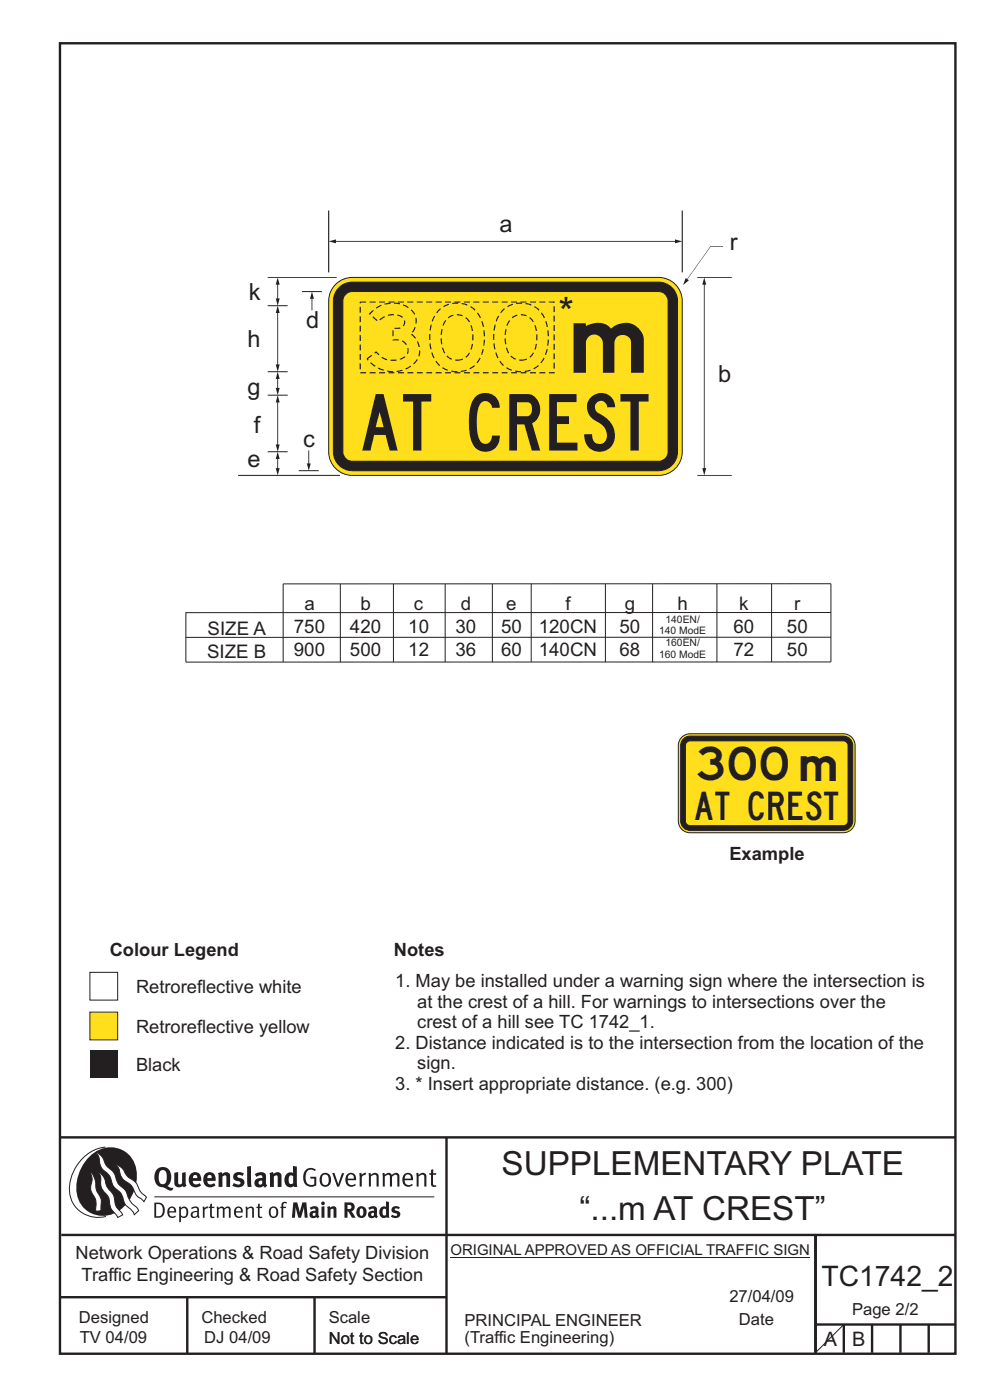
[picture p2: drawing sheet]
<svg xmlns="http://www.w3.org/2000/svg" width="210mm" height="297mm" viewBox="0 0 210 297" stroke-linecap="round" stroke-linejoin="round" font-family="sans-serif">
<g fill="none" stroke="#231f20" stroke-width=".51">
<path d="M12.7 9.2h190v278h-190zM12.7 241.3h190M94.7 241.4v45.8M12.7 275.2h82M13 262h189.7M39.7 275.2v12M66.7 275.2v12M173 262.1v24.9M173 281h29.7M179 281v6M185 281v6M191 281v6"/>
<path d="M197 281v6"/>
</g>
<path d="M19.1 206.3h5.9v5.9h-5.9z" fill-rule="evenodd" fill="#fff" stroke="#231f20" stroke-width=".21"/>
<path d="M19.1 222.9h5.9v5.9h-5.9z" fill-rule="evenodd" fill="#231f20"/>
<g fill="#ffdf1b" stroke="#231f20" stroke-width=".21">
<path d="M19.1 214.7h5.9v5.9h-5.9z" fill-rule="evenodd"/>
<path d="M144.8 156.2l1-.5h.6h32.5a2.51 2.51 0 0 1 2.5 2.5v16a2.51 2.51 0 0 1-2.5 2.5h-32.5a2.51 2.51 0 0 1-2.5-2.5v-16a2.5 2.5 0 0 1 .9-2z" fill-rule="evenodd"/>
</g>
<path d="M145 156.8l.9-.6h.5h32.5a2.01 2.01 0 0 1 2 2v16a2.01 2.01 0 0 1-2 2h-32.5a2.01 2.01 0 0 1-2-2v-16l.1-.6z" fill-rule="evenodd" fill="#231f20" stroke="#231f20" stroke-width=".21"/>
<path d="M145.7 157.5l.7-.3h32.5a1.01 1.01 0 0 1 1 1v16a1.01 1.01 0 0 1-1 1h-32.5a1.01 1.01 0 0 1-1-1v-16z" fill-rule="evenodd" fill="#ffdf1b" stroke="#231f20" stroke-width=".21"/>
<g fill="none" stroke="#231f20" stroke-width=".21">
<path d="M39.4 129.9v10.6l136.9-.1v-16.6l-116.2 .1v16.6M72.2 123.9v16.6M83.5 123.9v16.6M94.4 123.9v16.6M104.4 123.9v16.6M112.7 123.8v16.6M128.4 123.9v16.6M138.4 123.9v16.6M152.1 123.9v16.6M163.7 123.9v16.6M176.3 135.2h-136.9M176.3 129.9l-136.9 .1"/>
<path d="M179 281l-6 6"/>
</g>
<path d="M71.5 60a5 5 0 0 1 3.2-1.1h65a5 5 0 0 1 5 5v32a5 5 0 0 1-5 5h-65a5 5 0 0 1-5-5v-32a5 5 0 0 1 1.8-3.9z" fill-rule="evenodd" fill="#ffdf1b" stroke="#231f20" stroke-width=".21"/>
<path d="M71.9 61a4 4 0 0 1 2.8-1.1h65a4 4 0 0 1 4 4v32a4 4 0 0 1-4 4h-65a4 4 0 0 1-4-4v-32a4 4 0 0 1 1.2-2.9z" fill-rule="evenodd" fill="#231f20" stroke="#231f20" stroke-width=".21"/>
<path d="M73.3 62.4l.9-.5h.5h65a2.01 2.01 0 0 1 2 2v32a2.01 2.01 0 0 1-2 2h-65a2.01 2.01 0 0 1-2-2v-32l.1-.6z" fill-rule="evenodd" fill="#ffdf1b" stroke="#231f20" stroke-width=".21"/>
<path d="M69.7 44.7v13.1" fill="none" stroke="#231f20" stroke-width=".21"/>
<path d="M143.2 50.8l1.5 .4-1.5 .4zM71.3 51.1h71.9v.2h-71.9zM69.7 51.2l1.6-.4v.8z" fill="#231f20"/>
<path d="M56.8 58.9h14.6" fill="none" stroke="#231f20" stroke-width=".33"/>
<path d="M144.7 44.7v13.1" fill="none" stroke="#231f20" stroke-width=".21"/>
<g fill="#231f20">
<path d="M150.7 52.3h2.7v.1h-2.7zM150.7 52.3l-4.9 7zM145.5 59l.6 .5-1.2 1z"/>
<path d="M149.4 58.9l.4 1.5h-.8zM149.3 60.4h.2v38.9h-.2zM149 99.3h.8l-.4 1.6z"/>
</g>
<path d="M147.9 58.9h7.3M147.9 100.9h7.3" fill="none" stroke="#231f20" stroke-width=".24"/>
<path d="M76.4 64.1h41.1v15h-41.1z" fill="none" stroke="#231f20" stroke-width=".25" stroke-dasharray="1.2 .8" stroke-linecap="butt"/>
<path d="M50.5 100.9h21.6" fill="none" stroke="#231f20" stroke-width=".21"/>
<path d="M58.5 99.3h.8l-.4 1.6zM58.8 97.4h.2v1.9h-.2zM58.9 95.8l.4 1.6h-.8z" fill="#231f20"/>
<path d="M56.8 78.9h4.2" fill="none" stroke="#231f20" stroke-width=".21"/>
<path d="M66.1 63.4h.2v2.4h-.2zM66.2 61.9l.4 1.5h-.8z" fill="#231f20"/>
<path d="M63.4 99.9h4.2" fill="none" stroke="#231f20" stroke-width=".21"/>
<path d="M65.4 95.5h.2v2.8h-.2zM65.1 98.3h.8l-.4 1.6z" fill="#231f20"/>
<path d="M64.1 61.9h4.2" fill="none" stroke="#231f20" stroke-width=".21"/>
<g fill="#231f20">
<path d="M58.5 63.3h.8l-.4 1.6zM58.8 60.4h.2v2.9h-.2zM58.9 58.9l.4 1.5h-.8z"/>
<path d="M58.9 83.8l.4 1.6h-.8zM58.8 85.4h.2v8.9h-.2zM58.5 94.3h.8l-.4 1.5z"/>
</g>
<path d="M56.8 64.9h4.2M56.8 95.8h4.2M56.8 83.8h4.2" fill="none" stroke="#231f20" stroke-width=".21"/>
<g fill="#231f20">
<path d="M58.9 64.9l.4 1.5h-.8zM58.8 66.4h.2v10.9h-.2zM58.5 77.3h.8l-.4 1.6z"/>
<path d="M58.5 82.3h.8l-.4 1.5zM58.8 80.4h.2v1.9h-.2zM58.9 78.9l.4 1.5h-.8z"/>
</g>
<g fill="#231f20">
<path d="M64.9 248.1a1.61 1.61 0 0 1 2.1 .1l-.2 .2a1.17 1.17 0 0 0-1.4-.1 1.17 1.17 0 0 0-.6 1.2 1.42 1.42 0 0 0 1.2 1.9l.7-.2v-1.2h-.8l-.1-.4h1.3v1.9a1.82 1.82 0 0 1-2.2-.1 1.82 1.82 0 0 1-.6-2.1l.2-.7z" fill-rule="evenodd"/>
<path d="M68.2 249.1a1.77 1.77 0 0 0 .4 2.6 1.39 1.39 0 0 0 1.4-.5 1.39 1.39 0 0 0 .2-1.5 1.19 1.19 0 0 0-2-.6zM68.5 249.3a.83 .83 0 0 1 1 .1 .83 .83 0 0 1 .2 1 .75 .75 0 0 1-.6 1 .75 .75 0 0 1-.8-.8v-.9z" fill-rule="evenodd"/>
<path d="M70.5 248.9l.4-.1 .8 2.4 .8-2.3h.5l-1.1 2.8h-.4z" fill-rule="evenodd"/>
<path d="M73.6 249.2a1.74 1.74 0 0 0 .5 2.5h.9l.5-.3-.2-.3a.89 .89 0 0 1-1.1 .2 .89 .89 0 0 1-.4-.9h1.7a1.15 1.15 0 0 0-.4-1.4 1.15 1.15 0 0 0-1.5 .2zM74 249.4a.67 .67 0 0 1 .8-.1 .67 .67 0 0 1 .3 .7h-1.3z" fill-rule="evenodd"/>
<path d="M76.2 248.9l.4-.1 .1 .5 .5-.4 .5-.1-.2 .5a.61 .61 0 0 0-.8 .6v1.8h-.4z" fill-rule="evenodd"/>
<path d="M78.1 248.9l.5-.1 .1 .5a.89 .89 0 0 1 .9-.5 .89 .89 0 0 1 .7 .8v2.1h-.4v-2.1l-.1-.3-.3-.1-.8 .4v2.1h-.4z" fill-rule="evenodd"/>
<path d="M81.1 248.9l.4-.1 .1 .4a.83 .83 0 0 1 .8-.4 .83 .83 0 0 1 .7 .5 .86 .86 0 0 1 .9-.5 .86 .86 0 0 1 .7 .8v2.1h-.4l-.1-2.3a.5 .5 0 0 0-.8 0l-.2 .2v2.1h-.5v-2.2l-.4-.3-.7 .4v2.1h-.4z" fill-rule="evenodd"/>
<path d="M85.7 249.2a1.74 1.74 0 0 0 .5 2.5h.9l.5-.3-.2-.3a.89 .89 0 0 1-1.1 .2 .89 .89 0 0 1-.4-.9h1.7a1.15 1.15 0 0 0-.5-1.4 1.15 1.15 0 0 0-1.4 .2zM86 249.4a.67 .67 0 0 1 .9-.1 .67 .67 0 0 1 .3 .7h-1.3z" fill-rule="evenodd"/>
<path d="M88.3 248.9l.4-.1 .1 .5a.89 .89 0 0 1 .9-.5 .89 .89 0 0 1 .7 .8v2.1h-.4v-2.1l-.1-.3-.3-.1-.8 .4v2.1h-.4z" fill-rule="evenodd"/>
<path d="M91.5 248.2l.4-.2v.9h.7l-.2 .3h-.5v2.1l.1 .1h.5l.1 .3a.71 .71 0 0 1-1.2-.5v-2h-.3v-.3h.3z" fill-rule="evenodd"/>
<path d="M37 248.8l.8-.2v2a.46 .46 0 0 0 .2 .7 .46 .46 0 0 0 .6-.3v-2.2l.8-.1v2.3l.2 .6-.6 .3-.2-.3a1.03 1.03 0 0 1-1.2 .2 1.03 1.03 0 0 1-.6-1z" fill-rule="evenodd"/>
<path d="M40.4 249.1a1.64 1.64 0 0 0 0 2.3 1.64 1.64 0 0 0 2.3 .1l-.4-.5a.78 .78 0 0 1-.9 .3 .78 .78 0 0 1-.5-.8h1.8a1.37 1.37 0 0 0-.6-1.6 1.37 1.37 0 0 0-1.7 .2zM41 249.4a.48 .48 0 0 1 .7-.1 .48 .48 0 0 1 .2 .6h-1z" fill-rule="evenodd"/>
<path d="M43.5 249.1a1.65 1.65 0 0 0-.2 2 1.65 1.65 0 0 0 1.9 .7l.5-.3-.3-.5a.78 .78 0 0 1-.9 .3 .78 .78 0 0 1-.5-.8h1.8a1.37 1.37 0 0 0-.6-1.6 1.37 1.37 0 0 0-1.7 .2zM44.1 249.4a.48 .48 0 0 1 .6-.1 .48 .48 0 0 1 .2 .6h-.9z" fill-rule="evenodd"/>
<path d="M46.3 248.9l.7-.3 .1 .4a.95 .95 0 0 1 1-.3 .95 .95 0 0 1 .7 .9v2.2h-.8v-2.3l-.3-.2-.5 .3v2.2h-.8z" fill-rule="evenodd"/>
<path d="M49.7 249a1.73 1.73 0 0 1 2-.1l-.2 .6-.6-.2a.42 .42 0 0 0-.6 .3l.2 .2a1.23 1.23 0 0 1 1.4 1 1.47 1.47 0 0 1-2.3 .9l-.3-.1 .3-.6 .7 .3a.47 .47 0 0 0 .7-.3 .87 .87 0 0 0-1-.6l-.4-.2-.1-.4z" fill-rule="evenodd"/>
<path d="M54.1 249.1l.3 .6 .3-.2a.62 .62 0 0 1 .9 0v.4a1.21 1.21 0 0 0-1.3 .3 1.21 1.21 0 0 0-.2 1.4 1.19 1.19 0 0 0 1.7 0l.5 .3 .4-.4-.3-.4v-1.3a.96 .96 0 0 0-1.3-1.1zM55 250.6l.6-.1v.6a.43 .43 0 0 1-.6 .1 .43 .43 0 0 1 0-.6z" fill-rule="evenodd"/>
<path d="M57.2 248.9l.7-.3 .1 .4a.95 .95 0 0 1 1-.3 .95 .95 0 0 1 .7 .9v2.2h-.8v-2.3l-.3-.2-.5 .3v2.2h-.8z" fill-rule="evenodd"/>
<path d="M62.2 247.3v1.6a1.29 1.29 0 0 0-1.4 .1 1.29 1.29 0 0 0-.5 1.3 1.24 1.24 0 0 0 .5 1.4 1.24 1.24 0 0 0 1.5-.1l.1 .2h.7l-.1-4.3zM61.5 249.4h.4l.3 .1v1.5l-.3 .2a.48 .48 0 0 1-.6-.5 1.52 1.52 0 0 1 .2-1.3z" fill-rule="evenodd"/>
<path d="M52.4 247.5l.8-.2 .2 4.5h-.8l-.1-.2z" fill-rule="evenodd"/>
</g>
<path d="M22.4 243.4a9 9 0 0 0-7.4 10.8 6.2 6.2 0 0 0 7.5 3.9M32.7 253.9h59.4" fill="none" stroke="#231f20" stroke-width=".21"/>
<path d="M19.1 245.2a5.7 5.7 0 0 1 6.5-1.4 5.7 5.7 0 0 1 3.4 5.7 8.6 8.6 0 0 1-6.2 8.4 5.7 5.7 0 0 1-6.5-7.1 9.9 9.9 0 0 1 2.8-5.6z" fill-rule="evenodd" fill="#231f20"/>
<path d="M24.4 247.1a3.1 3.1 0 0 1 2.3 2.1l.8 .8a3.2 3.2 0 0 1 2 2.3l.4 .7 1.2 1-.6 .9-.2-.3a3.5 3.5 0 0 1-1.9-2 3.8 3.8 0 0 0-2.1-2.2 3.5 3.5 0 0 1-1-2.3zM20.4 244.5a3.4 3.4 0 0 1 1.9 2.4l.7 .9a3.3 3.3 0 0 1 1.7 2.5 4.4 4.4 0 0 0 1.7 2l.3 .3a6.1 6.1 0 0 0 2.5 3.7l.2 .6-.9 .8a6.1 6.1 0 0 0-1.9-2.2l-.4-.7a3.6 3.6 0 0 0-1.9-2.8l-.6-1.1a3.6 3.6 0 0 0-1.9-2.8 3.7 3.7 0 0 1-.8-2.4zM21 248.7a3.4 3.4 0 0 1 1.5 2.7l.6 .9a3.8 3.8 0 0 1 1.4 3.1l.3 .8 1.2 1.5-1 .6-.5-.8a3.2 3.2 0 0 1-1.3-2.8 4.3 4.3 0 0 0-1.4-2.2 4.7 4.7 0 0 1-.5-2.9zM19.2 248.6a5.1 5.1 0 0 1 1.2 3.7l.3 .7a3.1 3.1 0 0 1 .7 3l.1 .8-1.1 .2-.1-.8a3.5 3.5 0 0 0-.9-3.2 3.6 3.6 0 0 1 .1-2.6z" fill-rule="evenodd" fill="#fff" stroke="#231f20" stroke-width=".21"/>
<g fill="#231f20">
<path d="M33.4 248a2.51 2.51 0 0 0 .4 3.7l.8 .2a2.78 2.78 0 0 0 2 .6l.2-.5h-.6l-.7-.4a2.56 2.56 0 0 0 0-3.8 1.83 1.83 0 0 0-2.1 .2zM34 248.4a.87 .87 0 0 1 1 0 .87 .87 0 0 1 .4 .9v.4a1.17 1.17 0 0 1-.9 1.5h-.3a2.38 2.38 0 0 1-.2-2.8z" fill-rule="evenodd"/>
<path d="M33.1 255.4v2.6a1.12 1.12 0 0 0 1.2-.3 1.12 1.12 0 0 0 .2-1.1l-.1-.6-.3-.4zM32.7 255.1h1.1a1.67 1.67 0 0 1 1.2 1.7 1.67 1.67 0 0 1-1.3 1.5h-1zM36.1 256.4l-.2 .6h1.1a.55 .55 0 0 0-.3-.7 .55 .55 0 0 0-.6 .1zM35.8 256.3a.95 .95 0 0 1 1.2-.2 .95 .95 0 0 1 .4 1.1h-1.5a.72 .72 0 0 0 .4 .8 .72 .72 0 0 0 .9-.1l.1 .2a1.15 1.15 0 0 1-1.5 0 1.15 1.15 0 0 1-.2-1.5zM38.4 256.6v1.2a.7 .7 0 0 0 .9 .1 .7 .7 0 0 0 .2-.9 .61 .61 0 0 0-.4-.7 .61 .61 0 0 0-.7 .3zM38 256l.3-.1 .1 .4a.95 .95 0 0 1 1.2-.1 .95 .95 0 0 1 .3 1.1 .92 .92 0 0 1-.5 1 .92 .92 0 0 1-1-.2v1.1l-.4 .1zM40.9 257.4a.5 .5 0 0 0 .2 .7 .5 .5 0 0 0 .7-.3v-.6zM40.5 256.3a1 1 0 0 1 1.7 .2v1.4l.2 .3-.2 .2-.3-.3a.78 .78 0 0 1-1.4-.1 .78 .78 0 0 1 .8-1.1h.5a.58 .58 0 0 0-.3-.7 .58 .58 0 0 0-.7 .3zM43 256l.3-.1 .1 .4 .3-.3h.5l-.2 .3a.52 .52 0 0 0-.6 .6v1.4h-.4zM44.6 255.4l.4-.1-.1 .7h.6l-.1 .3h-.5v1.5a.35 .35 0 0 0 .6 .3v.2a.57 .57 0 0 1-.6 .1 .57 .57 0 0 1-.3-.5v-1.6h-.3v-.3h.3zM45.9 256l.4-.1 .1 .4 .2-.2a.64 .64 0 0 1 1 .2 .7 .7 0 0 1 .8-.4 .7 .7 0 0 1 .5 .7v1.7h-.4v-1.7l-.2-.3-.7 .3v1.7h-.3v-1.6a.38 .38 0 0 0-.3-.5 .38 .38 0 0 0-.5 .3l-.1 .1v1.7h-.4zM50.2 256.4l-.2 .6h1.1a.55 .55 0 0 0-.2-.7 .55 .55 0 0 0-.7 .1zM49.9 256.3a.95 .95 0 0 1 1.2-.2 .95 .95 0 0 1 .4 1.1h-1.5a.72 .72 0 0 0 .4 .8 .72 .72 0 0 0 .9-.1l.1 .2a1.15 1.15 0 0 1-1.5 0 1.15 1.15 0 0 1-.2-1.5zM52.1 256l.3-.1 .1 .4a.72 .72 0 0 1 .8-.4 .72 .72 0 0 1 .6 .7v1.7h-.4v-1.5a.45 .45 0 0 0-.3-.6 .45 .45 0 0 0-.5 .3l-.2 .1v1.7h-.3zM54.7 255.4l.4-.1v.7h.6l-.1 .3h-.5v1.5a.35 .35 0 0 0 .5 .3v.2a.57 .57 0 0 1-.6 .1 .57 .57 0 0 1-.3-.5v-1.6h-.3v-.3h.3zM57.6 256.4l-.2 .7a.65 .65 0 0 0 .3 .9 .65 .65 0 0 0 .8-.3l.1-.1a.93 .93 0 0 0-.7-1.3zM57.3 256.3a1.12 1.12 0 0 1 1.4 0 1.12 1.12 0 0 1 .2 1.4 1.01 1.01 0 0 1-1.2 .7 1.01 1.01 0 0 1-.7-1.2zM59.9 255.1l.5-.2 .5 .2-.2 .2-.3-.1-.3 .2v.6h.6l-.1 .3h-.5v2h-.4v-2h-.2v-.3h.2zM62.2 255.1l-.3 3.2h.7l.1-2.2 .6 2.2h.5l.7-2.2 .1 2.2h.7l-.3-3.2h-.9l-.5 2.1-.5-2.1zM65.7 256.2l.3 .5a.51 .51 0 0 1 .5-.3 .51 .51 0 0 1 .4 .4v.1a.88 .88 0 0 0-1.1 .3 .88 .88 0 0 0 .2 1.1 .9 .9 0 0 0 1.1-.1l.3 .3 .4-.4-.3-.3v-1.1a.87 .87 0 0 0-.4-.8 .87 .87 0 0 0-1 .1zM66.4 257.4l.5-.1v.5l-.1 .1h-.3l-.2-.1zM68.2 256v2.3h.6v-2.4zM68.1 255.3a.4 .4 0 0 0 .8 0 .4 .4 0 0 0-.8 0zM69.4 256l.1 2.3h.6v-1.7a.33 .33 0 0 1 .4-.2 .33 .33 0 0 1 .2 .4v1.5h.7v-1.7a.75 .75 0 0 0-.6-.7 .75 .75 0 0 0-.8 .3v-.3zM73.1 255.1v3.2h.6v-1.3l.3 .2 .7 1.1h.7l-.9-1.4a.94 .94 0 0 0 .7-1 .94 .94 0 0 0-.9-.8zM73.7 255.6a.51 .51 0 0 1 .7 .1 .51 .51 0 0 1-.1 .8h-.6zM75.9 256.2a1.19 1.19 0 0 0-.1 1.8 1.19 1.19 0 0 0 1.7-.1 1.19 1.19 0 0 0 0-1.6 1.19 1.19 0 0 0-1.6-.1zM76.5 256.4h.2a.99 .99 0 0 1 0 1.5 1.06 1.06 0 0 1-.2-1.5zM78.1 256.2l.3 .5a.51 .51 0 0 1 .5-.3 .51 .51 0 0 1 .4 .4v.1a.88 .88 0 0 0-1.1 .3 .88 .88 0 0 0 .2 1.1 .9 .9 0 0 0 1.1-.1l.3 .3 .4-.4-.2-.3v-1.1a.87 .87 0 0 0-.5-.8 .87 .87 0 0 0-1 .1zM78.9 257.4l.4-.1v.5l-.1 .1h-.3l-.2-.1zM81.9 254.9v1.2a1.2 1.2 0 0 0-1.4 .5 1.2 1.2 0 0 0 .2 1.5l.5 .3 .8-.2v.1h.6l-.1-3.3zM81.4 256.5l.5 .1-.1 1.2a.46 .46 0 0 1-.5 0 .46 .46 0 0 1-.2-.6zM83.3 256.1a.79 .79 0 0 0-.2 1 .79 .79 0 0 0 1 .3 .33 .33 0 0 1 0 .5 .33 .33 0 0 1-.5 0l-.5-.2-.2 .4a1.15 1.15 0 0 0 1.2 .3 1.15 1.15 0 0 0 .8-1 1.49 1.49 0 0 0-1.2-.7 .4 .4 0 0 1 .3-.4 .4 .4 0 0 1 .4 .1l.2 .1 .2-.4a1.47 1.47 0 0 0-1.5 0z" fill-rule="evenodd"/>
</g>
<path d="M95.5 266.7h76.3" fill="none" stroke="#231f20" stroke-width=".21"/>
<text font-size="14" fill="#231f20" x="77.9" y="78.6">300 m</text>
<text font-size="12" fill="#231f20" x="76.8" y="95.6">AT CREST</text>
<text font-size="8.5" fill="#231f20" x="118.5" y="69.1">*</text>
<g font-size="7.1" fill="#231f20">
<text x="106.4" y="249.3">SUPPLEMENTARY PLATE</text>
<text x="122.9" y="258.8">“...m AT CREST”</text>
</g>
<text font-size="7" fill="#231f20" x="148" y="165.5">300 m</text>
<g font-size="6" fill="#231f20">
<text x="147.4" y="174">AT CREST</text>
<text x="174.3" y="272.8">TC1742_2</text>
</g>
<g font-size="5" fill="#231f20">
<text x="106" y="49.3">a</text>
<text x="154.8" y="53">r</text>
<text x="52.8" y="63.7">k</text>
<text x="64.9" y="69.6">d</text>
<text x="52.5" y="73.6">h</text>
<text x="52.5" y="83.8">g</text>
<text x="152.3" y="81.1">b</text>
<text x="53.9" y="91.8">f</text>
<text x="64.3" y="94.8">c</text>
<text x="52.5" y="99">e</text>
</g>
<g font-size="4.2" fill="#231f20">
<text x="174.7" y="285.6">A</text>
<text x="180.8" y="285.5">B</text>
</g>
<g font-size="4" fill="#231f20">
<text x="64.6" y="129.4">a</text>
<text x="76.4" y="129.4">b</text>
<text x="87.8" y="129.4">c</text>
<text x="97.7" y="129.4">d</text>
<text x="107.4" y="129.4">e</text>
<text x="119.9" y="129.4">f</text>
<text x="132.5" y="129.4">g</text>
<text x="143.7" y="129.4">h</text>
<text x="156.8" y="129.4">k</text>
<text x="168.5" y="129.4">r</text>
<text x="44" y="134.7">SIZE A</text>
<text x="62.3" y="134.3">750</text>
<text x="74.2" y="134.3">420</text>
<text x="86.6" y="134.3">10</text>
<text x="96.6" y="134.3">30</text>
<text x="106.3" y="134.3">50</text>
<text x="114.3" y="134.3">120CN</text>
<text x="131.4" y="134.3">50</text>
<text x="155.6" y="134.3">60</text>
<text x="166.9" y="134.3">50</text>
<text x="43.9" y="139.6">SIZE B</text>
<text x="62.3" y="139.2">900</text>
<text x="74.2" y="139.2">500</text>
<text x="86.6" y="139.2">12</text>
<text x="96.6" y="139.2">36</text>
<text x="106.3" y="139.2">60</text>
<text x="114.3" y="139.2">140CN</text>
<text x="131.4" y="139.2">68</text>
<text x="155.6" y="139.2">72</text>
<text x="166.9" y="139.2">50</text>
</g>
<g font-size="3.9" fill="#231f20">
<text x="154.7" y="182.4">Example</text>
<text x="23.3" y="202.8">Colour Legend</text>
<text x="83.6" y="202.8">Notes</text>
<text x="83.9" y="209.5">1. May be installed under a warning sign where the intersection is</text>
<text x="28.9" y="210.7">Retroreflective white</text>
<text x="88.5" y="213.8">at the crest of a hill. For warnings to intersections over the</text>
<text x="28.9" y="219.1">Retroreflective yellow</text>
<text x="88.5" y="218.1">crest of a hill see TC 1742_1.</text>
<text x="28.9" y="227.2">Black</text>
<text x="83.9" y="222.5">2. Distance indicated is to the intersection from the location of the</text>
<text x="88.5" y="226.8">sign.</text>
<text x="83.9" y="231.1">3. * Insert appropriate distance. (e.g. 300)</text>
<text x="16" y="267.1">Network Operations &amp; Road Safety Division</text>
<text x="17.3" y="271.8">Traffic Engineering &amp; Road Safety Section</text>
</g>
<g font-size="3.5" fill="#231f20">
<text x="16.7" y="280.6">Designed</text>
<text x="42.7" y="280.6">Checked</text>
<text x="69.7" y="280.6">Scale</text>
<text x="98.5" y="281.3">PRINCIPAL ENGINEER</text>
<text x="154.7" y="276.2">27/04/09</text>
<text x="156.7" y="281.2">Date</text>
<text x="180.7" y="278.9">Page 2/2</text>
<text x="16.9" y="284.8">TV 04/09</text>
<text x="43.3" y="284.8">DJ 04/09</text>
<text x="69.7" y="285.2">Not to Scale</text>
<text x="98.5" y="284.8">(Traffic Engineering)</text>
</g>
<text font-size="3.2" fill="#231f20" x="95.5" y="266.3">ORIGINAL APPROVED AS OFFICIAL TRAFFIC SIGN</text>
<g font-size="2.2" fill="#231f20">
<text x="139.8" y="134.6">140 ModE</text>
<text x="141.2" y="132.1">140EN/</text>
<text x="141.2" y="137.1">160EN/</text>
<text x="139.8" y="139.6">160 ModE</text>
</g>
</svg>
